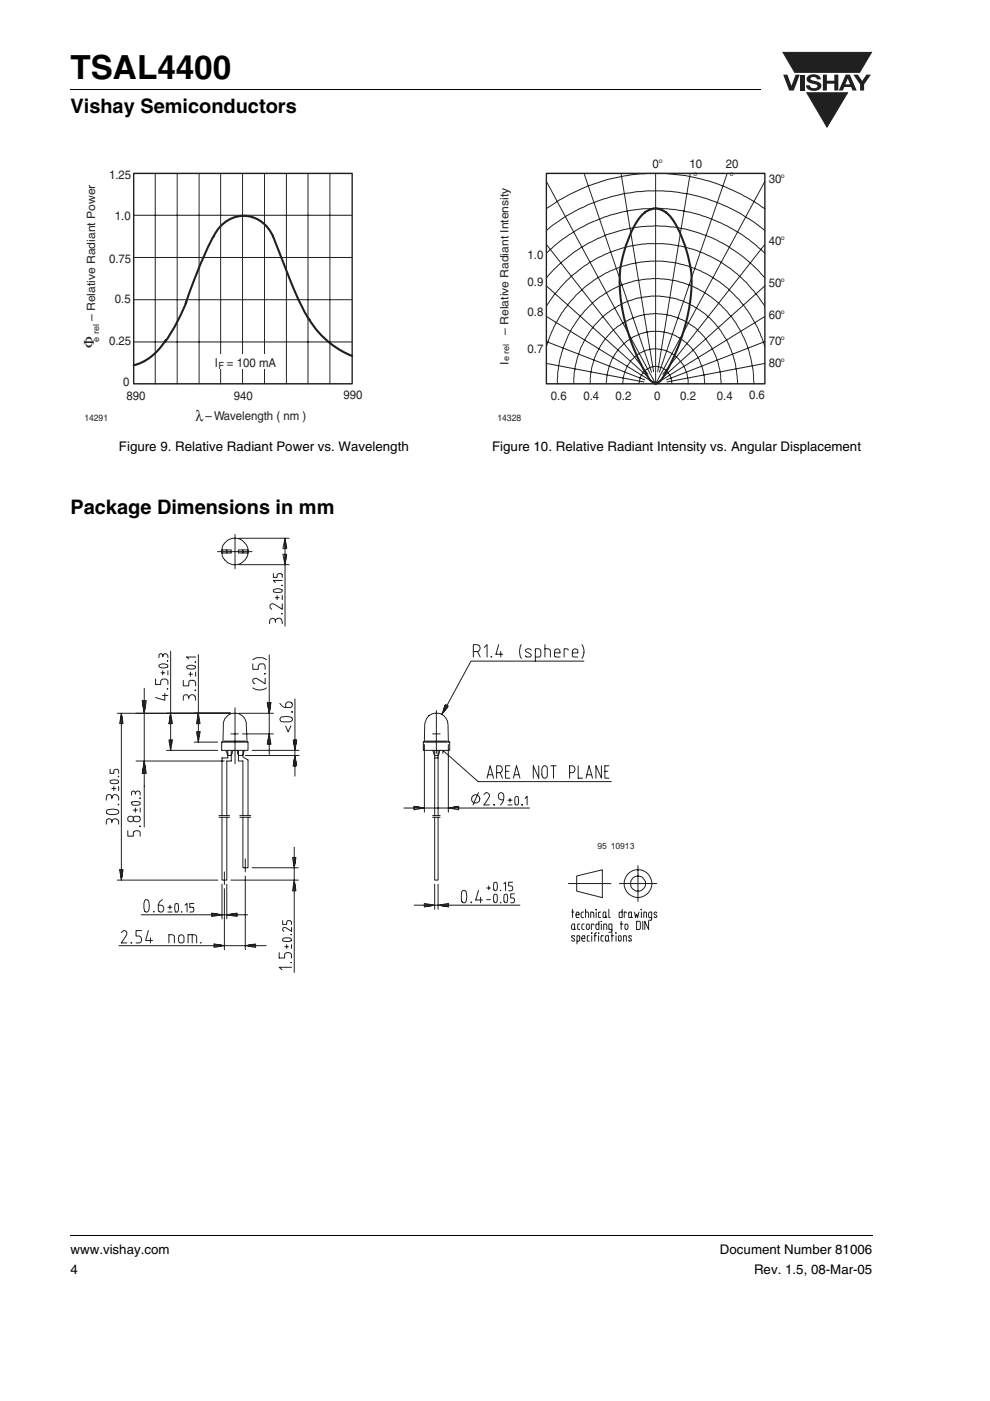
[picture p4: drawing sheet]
<svg xmlns="http://www.w3.org/2000/svg" width="210mm" height="297mm" viewBox="0 0 210 297" stroke-linecap="round" stroke-linejoin="round" font-family="sans-serif">
<path d="M14.9 261.9v.2z" fill="#000"/>
<path d="M14.9 262h170.1" fill="none" stroke="#000" stroke-width=".21"/>
<path d="M165.9 11h19.1v16.1h-19.1z" fill="#fff"/>
<g fill="#231f20">
<path d="M166.1 15.8h.8l.9 2.4 .9-2.4h.9l-1.3 3.4h-1z"/>
<path d="M169.7 15.8h.9v3.4h-.9z"/>
<path d="M171.3 16.1a1.97 1.97 0 0 1 2.6 .3l.1 .4h-.8a.74 .74 0 0 0-.6-.5 .74 .74 0 0 0-.8 .4l.3 .3 .9 .2a1.01 1.01 0 0 1 1.2 1 1.01 1.01 0 0 1-1.1 1 1.62 1.62 0 0 1-2.2-1.1h.8a.9 .9 0 0 0 .8 .6 .9 .9 0 0 0 .8-.4 1.57 1.57 0 0 0-1.5-.7 .86 .86 0 0 1-.7-.6 .86 .86 0 0 1 .2-.9z"/>
<path d="M174.5 15.8h.8v1.3h1.6v-1.3h.9v3.4h-.9v-1.5h-1.6v1.5h-.8z"/>
<path d="M180.9 15.8h1l.9 1.4 .9-1.4h1l-1.5 2.1v1.3h-.8v-1.3z"/>
<path d="M166 11.1h18.8l-2.5 4.2h-13.8z"/>
<path d="M179.3 15.8h.9l1.4 3.4h-.8l-.3-.8h-1.5l-.3 .8h-.9zM179.7 16.7l-.5 1.2h1z"/>
</g>
<path d="M166 11.1h18.8l-2.5 4.2h-13.8z" fill="none" stroke="#231f20" stroke-width=".21"/>
<path d="M171.1 19.7h8.6l-4.4 7.3z" fill="#231f20"/>
<g fill="none" stroke="#231f20" stroke-width=".21">
<path d="M171.1 19.7h8.6l-4.4 7.3zM32.9 36.8v44.6M37.6 36.8v44.6M42.2 36.8v44.6M46.8 36.8v44.6M51.4 36.8v44.6M56.1 36.8v44.6M60.7 36.8v44.6M65.3 36.8v44.6M69.9 36.8v44.6M28.3 45.6h46.3M28.3 54.6h46.3"/>
<path d="M28.3 63.5h46.3M28.3 72.5h46.3"/>
</g>
<path d="M14.9 18.9v.2z" fill="#000"/>
<path d="M14.9 19h146.4" fill="none" stroke="#000" stroke-width=".21"/>
<path d="M28.3 36.8h46.4v44.6h-46.4z" fill="none" stroke="#231f20" stroke-width=".3"/>
<path d="M57.9 50.1a6.7 6.7 0 0 0-5.8-4.3 6.7 6.7 0 0 0-6.3 3.4 95 95 0 0 0-6.4 15.1M57.9 50.1l4.8 12.2 1.6 3.3 1.3 2.2M35.1 72.2a11.5 11.5 0 0 1-6.8 5.2M39.5 64l-2.2 4.8-2.3 3.7M65.5 67.6a18.8 18.8 0 0 0 9.2 7.9" fill="none" stroke="#231f20" stroke-width=".45"/>
<path d="M43.9 75.2h15.2v3.1h-15.2z" fill="#fff"/>
<path d="M136.8 45a13.7 13.7 0 0 0-3.8 6.2l-.9 3-.6 3.1M139 44.2l-1 .2-1.2 .6M139 44.2l1 .2 1.2 .6M141.2 45a13.7 13.7 0 0 1 3.7 6.2l.9 3 .7 3.1M146.5 57.3a39.3 39.3 0 0 1-4.9 20.9l-.4 .8a3.9 3.9 0 0 1-2.2 2.4 3.9 3.9 0 0 1-2.1-2.4 39.9 39.9 0 0 1-5.4-21.7" fill="none" stroke="#231f20" stroke-width=".45"/>
<path d="M115.8 36.8h46.4v44.6h-46.4z" fill="none" stroke="#231f20" stroke-width=".3"/>
<g fill="none" stroke="#231f20" stroke-width=".21">
<path d="M115.8 38.5l23.2 42.9M123.8 36.8l14.3 42.1M131.7 36.8l6.9 42M139 36.8v44.6M146.3 36.8l-6.9 42M154.2 36.8l-14.4 42.1M162.2 38.5l-23.2 42.9M115.8 58.9a30.2 30.2 0 0 1 14-9.5l2-.6a29.7 29.7 0 0 1 18.3 1.3 32 32 0 0 1 12.1 8.8M115.8 53.7a36 36 0 0 1 9.5-6.5l2.3-.9a32.9 32.9 0 0 1 34.6 7.4M115.8 48.9a36.8 36.8 0 0 1 21.4-8.4h3.3a37 37 0 0 1 21.7 8.4M115.8 44.3l2.8-1.9 4.6-2.3a38.9 38.9 0 0 1 14.1-3.3 37.4 37.4 0 0 1 11.6 1.2 43 43 0 0 1 13.3 6.3M115.8 51.8l21.6 27.6"/>
<path d="M162.2 51.8l-21.7 27.6M115.8 73.5l1.6-4 1.7-3.2 1.3-1.8a24.5 24.5 0 0 1 10.8-7.7l2.4-.8 2.5-.5 4.3-.1a24.9 24.9 0 0 1 9.7 2.8l2.6 1.6a24.8 24.8 0 0 1 6.3 6.8l1.7 3 1.5 3.9M115.8 64.9l2.4-3.2a30.1 30.1 0 0 1 4.6-4.5 27.2 27.2 0 0 1 14.5-5.5h3.4a26.3 26.3 0 0 1 9.8 2.6l2.2 1.1a29 29 0 0 1 9.5 9.5M115.8 60.6l21.3 19.1M115.8 77.1l20.7 3.9M115.8 72.4l20.9 8.1M115.8 67.1l23.2 14.3M162.2 77.1l-20.8 3.9M162.2 72.4l-20.9 8.1M162.2 60.6l-21.3 19.1M162.2 67.1l-23.2 14.3M118.2 81.4a24.2 24.2 0 0 1 1.1-7.3l1.1-2.8 .7-1.4a22.2 22.2 0 0 1 7.5-7.8 20.8 20.8 0 0 1 9.7-3h1.4a20.3 20.3 0 0 1 10.9 3.8l1.5 1.1a23 23 0 0 1 4 4.6 23.5 23.5 0 0 1 3.1 7.4l.5 2.7 .1 2.7"/>
<path d="M121.7 81.4v-2.3l.2-1.3 .6-2.1 .6-1.9 1.3-2.5 .9-1.3 2.3-2.7a17.6 17.6 0 0 1 9.3-4.4l3-.1a17.9 17.9 0 0 1 10.5 4.5l2.5 2.9 1.3 2.1 .8 1.8 1 3.4 .4 3.9M125.1 81.4v-1.3l.3-1.8a15.6 15.6 0 0 1 4-7.6 12.9 12.9 0 0 1 5.1-3.4 12.1 12.1 0 0 1 7.3-.4l1 .2a14.3 14.3 0 0 1 5.5 3.2l1 1.1a16 16 0 0 1 3.4 7.4l.2 2.6M128.6 81.4v-.7a10.6 10.6 0 0 1 1.4-5l1.2-1.8 1.1-1a10.6 10.6 0 0 1 5.7-2.6h2l1 .2a8.6 8.6 0 0 1 4.4 2.1l1.3 1.3a13.1 13.1 0 0 1 2.6 5.9l.1 1.6M132 81.4a7.4 7.4 0 0 1 1.4-4.4l1.3-1.4a7.4 7.4 0 0 1 3.7-1.6h1a7.2 7.2 0 0 1 4.1 1.7l.6 .7a8.3 8.3 0 0 1 1.8 4.2v.8M135.5 81.4a3.5 3.5 0 0 1 5-3.3l.2 .1a1.53 1.53 0 0 1 1 .9l.6 1.3 .2 1"/>
</g>
<path d="M14.9 112.4h158.1v128h-158.1z" fill="#fff"/>
<g fill="none" stroke="#231f20" stroke-width=".21">
<path d="M47.1 116.6h1.9v.6h-1.9zM48.1 116.6v.6M49.8 113.3v3.7h-3.7M50.6 116.6h2v.6h-2zM50.7 114.1h10.6M50.7 119.7h10.6M51.5 116.6v.6M53.5 117h-3.7v3.6M60.4 114.3v5.1M60.4 119.7l.4-2.2h-.8l.4 2.2v13M60.4 114.1l.4 2.2h-.8zM60.6 115.1v1.2h-.2h.2"/>
<path d="M60.6 117.5v1.2M33.7 139.4v-.5l.2-.3 .5 .1 .1 .5v-.1a.55 .55 0 0 1 .9-.4l.2 .7M36.2 138.1v13.1M41.5 139.3h-1.9l.4 .4M42.1 138.8v12.4l-.3 2.2h-.1h.7l-.3-2.2-.4 2.2M53.6 139.9l.8-.5h1.3l.8 .5M57.1 138.9v10.1h-.2v1.1M58 121.6v.8h.8v-.5l.2-.3 .8 .2v.6M58 125a1.36 1.36 0 0 1 1.8 .3l-.2 .2-.5 .1a.92 .92 0 0 1-1.1-.3zM58.4 131.9l-.2-.7-.4-.1-.4 .1-.2 .2v.8M58.4 131.6l.5-.5h.4a.95 .95 0 0 1 .5 1.1M58.4 126.7h.8"/>
<path d="M58.8 126.3v.8M59.7 130.1l.1 .1zM59.8 124.1h.1M59.8 128v1.2l-1.8-1.2h-.4l-.3 .2a.7 .7 0 0 0 .3 1M59.8 123.1h-1.8l.4 .4M59.8 126.3v.8M100.4 138.1h.9a.77 .77 0 0 0 .2-1.3l-1.1-.1v2.6M101.2 138.1l.6 1.2M102.7 137.3l.6-.6v2.6M104.1 139.2l.2 .1zM105.7 136.7l-.5 2h1.4M106.2 138.1v1.2"/>
<path d="M110.5 136.7a3 3 0 0 0 0 2.9M112.6 137.8a.68 .68 0 0 0-.6-.3 .68 .68 0 0 0-.6 .5l.1 .2a1.28 1.28 0 0 1 1.1 .8l-.3 .3h-.6l-.3-.3M113.5 139.3l1-.1a1.58 1.58 0 0 0 0-1.5l-1-.1v2.6M115.5 137.6l1.1 .1 .1 .3v1.3M115.5 136.7v2.6M117.6 138.4h1.1l-.2-.7-.3-.1-.5 .1-.1 1.4 .3 .2h.8M120.5 137.8l-.3-.2h-.6v1.7M121.3 138.4h1.2l-.1-.7-.5-.1-.3 .1-.3 .4v1l.3 .2h.9M123.4 136.7l.4 1.2-.1 .9-.3 .8M24.9 151.2h24M25.7 151.7v34.4M25.7 151.2l.4 2.2h-.7z"/>
<path d="M25.9 152v1.4M30.3 148.5h.2v2.3zM30.5 148.5h.2v1.8M30.6 151.2l.4-2.7h-.8l.4 2.7v10.1M30.6 145.9v2.6M33 144v1.1h1.1v-.7a.88 .88 0 0 1 1.5 0v.7M33.8 141a1.36 1.36 0 0 1 1.8 .2l-.1 .2a1.42 1.42 0 0 1-1.8-.1zM34.1 142.6h.8M34.4 147.4h1.2M34.5 142.2v.9M34.9 147v1.5l-1.9-.6M35.3 159.1h10.8"/>
<path d="M35.5 146v.1zM35.5 140v.2zM35.6 142.2v.9M35.8 153.4l.4-2.2 .3 2.2h-.7h.2l.2-2.2v5.7M36 157.8v-.9h.2v2.2M36.4 152.5v.9h-.2M36.5 156.9h-.7l.4 2.2 .3-2.2h-.1v.8M38.9 144.2v1.2h1.1v-.7l.3-.5h.8l.4 .5v.7M39.7 141.3a1.36 1.36 0 0 1 1.8 .2l-.1 .1a1.66 1.66 0 0 1-1.8 0zM40 148.2a.74 .74 0 0 1 .4-.8 .74 .74 0 0 1 .9 .2l.2 .9M40 147.9l-.3-.6h-.5l-.3 .4v.8M40 142.9h.8"/>
<path d="M40.4 142.5v.9M41.2 157.3h4.9M41.3 146.3l.2 .1zM41.4 140.3l.1 .2zM41.5 142.5v.9M42.1 151.2v2.2M42.1 155.2v2.1M42.3 152.5v.9h-.2v1.8h-.3v.8M42.4 155.2h-.7l.4 2.1 .3-2.1h-.1v.8M47 157.3h5.6v1.8h-5.6zM47 157.3l.3-.2 .1-3.5a2.43 2.43 0 0 1 2.4-2.4 2.43 2.43 0 0 1 2.4 2.4l.2 3.6 .2 .1M47.5 157.1h4.6"/>
<path d="M47.9 159.1l.3 .9 .2 .2 .7-.2 .4-.9M48.3 159.1v1.6h-1.2v12.2M49 155.6h1.6M49 159.1v2.2h-.9v11.6M49.8 150.1v11.8M50.3 159.1l.2 .9 .2 .2 .8-.1 .3-1M50.6 159.1v2.2h.9v11.6M50.7 151.2h7.3M51.4 155.6h6.6M51.5 159.1v1.4l1.1 .6v11.8M53.5 159.1h9.9M53.6 145.8l1.2 .5 .9-.1 .8-.4"/>
<path d="M53.6 140.8v1.1h1.2v-.7l.3-.4h.8l.3 .4v.7M56.1 142.8v.1zM56.2 143.8v1.2l-1.6-1a.61 .61 0 0 0-1 .1 .61 .61 0 0 0 .4 .9M56.7 149h.8l-.4 2.2zM56.9 156.8v1h.2v2.2M57.1 149h.2l-.2 2.1zM57.1 151.2v4.4l-.4 2.2h.8l-.4-2.2v2.2h.2v-.8M59.3 149.1a1.73 1.73 0 0 0 1.2 .9M59.6 152l1-.1 1.1 .1 .3 .5-.1 .3a2.77 2.77 0 0 1-2.4 0l-.2-.3zM60.6 153.9l.5 1.3 .6-1.3M60.9 148.9a.68 .68 0 0 1 .9 .2 .68 .68 0 0 1-.1 .9h-1.2l.1-.8zM61.9 150.9l.1 .1z"/>
<path d="M62.3 157.8v-.9h.2v3.3M62.5 148.2v8.7M62.9 156.9h-.7l.3 2.2 .4-2.2h-.1v.9M89.8 157.3h5.6v1.8h-5.6v-1.8l.2-.1 .1-3.6a2.47 2.47 0 0 1 2.4-2.4 2.47 2.47 0 0 1 2.5 2.4l.1 3.5 .3 .2M90 157.9v14.3M90.2 157.1h4.6M91.7 159.1l.5 1.1h.7l.3-1.1M91.7 155.6h1.6M92.2 159.1v13.8M92.5 150.7v9M92.9 159.1v13.8M93.9 159.7v-.6l7.5 6.6h28.2"/>
<path d="M94.4 149.4l.7 .3-1.4 1.8zM94.8 149.6v.5M95.1 157.9v14.3M123.8 140.2h-23.9l-5.1 9.4-.2-.1v.9l-.3 .3v-1.1l-.2 .7v.6M22.7 171.8l1.1-.3 1.1 .2 .3 .3v.3a2.34 2.34 0 0 1-2.5 .2l-.2-.4zM23.3 163.1v.9h.8l.1-.8 .4-.1 .5 .1 .1 .8M23.4 165.5l.2-.1a1.47 1.47 0 0 1 1.6 .3l-.1 .2a1.35 1.35 0 0 1-1.8-.1zM23.7 174.4l.3-.7a.78 .78 0 0 1 1.2 .4v.6M23.7 174.2l-.1-.5-.5-.1-.4 .1-.2 1M23.7 169.4l.1-.4-.2-.4-.7-.1-.2 .1-.2 .5v.5M23.7 167.2h.9M23.8 169l.4-.5a.86 .86 0 0 1 1 .5v.6"/>
<path d="M24.1 166.7v.9M25 170.6l.2-.1v.2zM25.2 164.6l-.1 .1zM25.2 166.7v.9M27.1 176.1v1.2h1.2v-.7a.81 .81 0 0 1 .7-.5 .81 .81 0 0 1 .7 .5v.7M27.4 173.1l.8 .1 .1 .7-.3 .3a.66 .66 0 0 1-.9-.3v-.5zM27.9 168.6v-.6l.4-.3 .3 .1 .1 .5 .1-.5 .4-.1 .4 .1 .1 .8M28 170a2.18 2.18 0 0 1 1.7 .2v.3a2.19 2.19 0 0 1-1.7 .2l-.1-.3zM28.3 171.8h.8M28.4 173.2l.2-.1h.8l.3 .3v.5a.81 .81 0 0 1-.8 .3 .81 .81 0 0 1-.6-.6zM28.7 171.3v.9M28.8 161.3h18.8"/>
<path d="M29.6 175.1l.1 .1zM29.7 169.3h.1M29.7 171.3v.9M30.3 163v1h-.1l.4-2.7 .4 2.7h-.8M30.5 161.7v2.3h-.2M30.6 164v11.3M30.7 162.3v1.7M46.4 172.9h2.3M46.4 173.3h2.3M47.1 173.3v13.3h1v-13.3M50.8 172.9h2.4M50.8 173.3h2.4"/>
<path d="M51.5 173.3v10.7h1.1v-10.7M52 160.2h11.4M62.4 179.6v2.2M62.5 160.2l-.2 2.2h-.1h.7l-.4-2.2-.3 2.2M62.5 160.2v4.4M62.8 161.4v1h-.3M85.6 171.3h2.2M87.8 171l2.2 .3-2.2 .4zM88.8 171.1h-1v.2h2M90 171.3h5.1M91.7 172.9h1.6M91.7 173.3h1.6"/>
<path d="M92.2 173.3v13.3h.7v-13.3M92.2 160.7h.7M95.1 171.3l2.1-.3v.7zM96.2 171.1h1v.2h-2M97.2 171.3h15.1M101.5 168l-1.2 2.7M102.6 168.5l.1-.2a.48 .48 0 0 1 .8-.1l.3 .3v.3l-1.2 1.9h1.2M103.3 165l.6-2.6 .7 2.6M103.5 164.3h.9M104.8 170.6h-.2l.2 .1M105.3 163.8h.8a.83 .83 0 0 0 0-1.4h-.8v2.6M106 163.8l.5 1.2"/>
<path d="M106.7 169.6a.78 .78 0 0 1-1-.9 .59 .59 0 0 1 .5-.7 .59 .59 0 0 1 .6 .7 2.21 2.21 0 0 1-.7 2M107.2 163.5h.7M107.7 170.7h.9M107.7 169.6h.9M108.1 162.4h-.9v2.6h.9M108.1 169.3v.8M108.9 165l.6-2.6 .7 2.6M109.1 164.3h.9M109.4 168.9l.3-.1a1.61 1.61 0 0 1 0 1.9h-.3a1.76 1.76 0 0 1 0-1.8zM110.7 170.6v.1M111.3 169.3l.5-.5v1.9M114.2 162.4v2.6l-1.1-2.6v2.6"/>
<path d="M115.3 162.4h.4l.3 .5v1.8l-.3 .3h-.4a1.99 1.99 0 0 1-.3-2.3zM116.8 162.4h1.1M117.4 162.4v2.6M120.8 163.8h.7a.83 .83 0 0 0 0-1.4h-.7v2.6M122.6 162.4v2.6h.9M124.2 165l.7-2.6 .7 2.6M124.5 164.3h.9M127.5 162.4v2.6l-1.1-2.6v2.6M128.2 163.5h.7M129.1 162.4h-.9v2.6h.9M24.9 186.6h21.3M25.4 184.4h.7l-.4 2.2z"/>
<path d="M25.7 184.4h.2v1.5M25.7 197.7l.3-.3a.51 .51 0 0 1 .5-.1 .51 .51 0 0 1 .4 .4l-.2 .7-1 1.5h1.2M27.8 199.8l.2 .1zM29.9 194h16.7M30 197.3h-1.2v1.2h.8a.81 .81 0 0 1 .4 .7 .81 .81 0 0 1-.4 .7h-.8M30.9 190.7h.3a2.19 2.19 0 0 1 0 2.7h-.3a2.35 2.35 0 0 1-.2-2.5zM31.5 197.3l-.6 2.1h1.4M31.9 198.8v1.1M32.5 193.2l.2 .2zM33.6 191.8l.1 .1a.79 .79 0 0 1 1 .6l-.2 .7-.6 .2-.2-.2-.1-.4zM34.4 190.7l-.5 .5-.3 .6M35.6 192.4h.9"/>
<path d="M35.6 193.4h.9M35.8 199.9v-1.7h.7l.5 .3v1.4M36 191.9v.9M37.1 191.7l.3-.1 .4 .1a2.2 2.2 0 0 1-.2 1.7h-.3a2.2 2.2 0 0 1-.2-1.7zM38 198.4a.58 .58 0 0 1 .6-.2 .58 .58 0 0 1 .4 .4v1l-.4 .3-.6-.1a1.39 1.39 0 0 1 0-1.4zM38.5 193.4h.1M39.2 191.9l.5-.3v1.8M39.9 199.9v-1.7h1.3l.3 .1 .2 .3v1.3M40.8 198.2v1.7M41.1 191.6h-.9v.8h.8l.1 .4-.1 .5-.8 .1M42.6 199.9h.1M44.9 193.6l2.2 .4-2.2 .3z"/>
<path d="M44.9 193.8h1.2M47.1 194h1l2.2-.4v.7l-2.2-.3M47.1 187.5v7.3M47.6 184.9v2.6M47.6 188.4v13M48.1 187.5v7.3M49 186.6h14.3M49 193.8h1.3v.2h-1.8M50.3 194h2.2M52 182.1v2.8M52 185.7v15.7M53.5 184h9.8"/>
<path d="M59.9 195.2v.8h.9v-.5l.2-.3h.5l.3 .3v.5M60.1 198.9a2.06 2.06 0 0 1 1.6 .1v.4a1.66 1.66 0 0 1-1.8-.1zM61.7 198.1l.1 .1zM61.8 196.6v.8l-1.4-.8-.3 .1-.2 .3 .3 .4M62.3 187.2l.1 19M62.4 184l.4-2.2h-.8l.4 2.2v2.6l.4 2.3h-.8l.4-2.3M62.5 183.2v-1.4h-.2v1.7M62.5 187.5v1.4M87.8 191.9h2.2M90 191.6l2.2 .3-2.2 .4zM91.6 191.8h-1.6v.3h1.4M92.2 187.5v5.3"/>
<path d="M92.2 191.9h.7M92.9 191.9l2.2-.3v.7zM92.9 187.5v5.3M93.4 191.8h1.7v.3h-1.4M95.1 191.9h15.1M98.2 188.8h.3a2.19 2.19 0 0 1 0 2.6l-.5-.1a3 3 0 0 1-.1-2.2zM99.9 191.3v.1l.1-.1M101.5 188.8l-.6 2h1.4M101.9 190.2v1.2M103.2 188.3h.8M103.2 190.7h.8M103.6 187.8v.8"/>
<path d="M104.7 187.2l.3-.2 .4 .2a1.93 1.93 0 0 1-.2 1.6h-.3a1.93 1.93 0 0 1-.2-1.6zM104.7 189.7l.3-.1 .4 .1a1.93 1.93 0 0 1-.2 1.6h-.3a1.93 1.93 0 0 1-.2-1.6zM106.2 188.8h.1M106.2 191.3v.1M106.8 187.4l.4-.4v1.9M106.9 189.7l.3-.1 .3 .1a1.93 1.93 0 0 1-.1 1.6h-.4a1.93 1.93 0 0 1-.1-1.6zM108.7 187h-.9v.8l.8 .1 .1 .4-.1 .5-.8 .1M109.1 189.5h-.8v.9h.5l.3 .2v.6l-.3 .2h-.5M120.5 187.3h9M121.2 193.4h.5M121.4 192.8v1.7M121.8 198.5v-.1l-.6 .1 .6 .6v.4l-.3 .1-.3-.3"/>
<path d="M121.8 196.8l-.2 .3-.4-.2v-.6l.2-.4h.4v1l.2 .2M122.1 194h.7v-.4l-.2-.2-.3 .1a.83 .83 0 0 0 0 1h.5M122.3 185.7l5.4-1.3v5.9l-5.4-1.4zM122.3 199.6l.6-.2v-.9l-.1-.1h-.5v1.7M122.9 195.9h-.3l-.1 .2v.8l.4 .2M123.4 199h.6l-.1-.5h-.4l-.1 .8 .2 .3h.4M123.7 193.4h-.3l-.2 .3 .2 .8h.3M123.9 195.9h-.4l-.1 .3v.7l.5 .2M124.2 193.4l.5 .1 .1 1M124.2 192.8v1.7M124.5 195.9l.5 .2v.8l-.3 .2-.3-.2a.75 .75 0 0 1 .1-1zM125 198.4h-.4l-.1 .1v.9l.5 .2"/>
<path d="M125.2 194.5v-1.1l.6 .1 .1 1M125.5 197.7v.2zM125.5 198.4v1.2M125.9 196.1l-.1-.2h-.4v1.2M126 198.4h.5M126.4 192.8v.1zM126.4 193.4v1.1M126.5 197.7l-.4 .3v1.6M126.9 197.7l.1 .2zM126.9 198.4v1.2M127 195.3v1.8h-.4l-.3-.3v-.6l.2-.3h.5M127.3 193.4l-.4 .1v.9l.1 .1h.3"/>
<path d="M127.5 195.3h.1M127.5 195.9v1.2M127.9 198.4h-.3l-.2 .3 .1 .7 .4 .2M128 197.1v-1.2h.5l.2 .3v.9M128.4 194.4v-1h-.4l-.1 .2v.9h.5v-.3v.3h.3M129 199.3v-.9l-.6 .1v.9l.4 .2 .2-.3 .2 .3M129.1 192.8v1.6l.3 .1M129.6 198.4h.5M129.7 197.1l-.6-.2 .1-1h.5v1.5l-.2 .3h-.4M129.7 197.7v1.9M130.6 197.7l-.1 .2zM130.6 198.4v1.2"/>
<path d="M131.3 198.4h.3l.1 .2v.7l-.3 .3-.3-.3v-.7zM131.3 187.3h8M131.6 195.9h.5M131.7 195.3v1.8M131.9 192.8v1.7h-.6v-1l.6-.1M132.2 199.6v-1.2h.5l.1 .1v1.1M132.6 196l.3-.1a.67 .67 0 0 1-.2 1.2l-.2-.2zM132.8 193.6l-.1-.2h-.3v1.1M133.9 198.5l-.1-.1h-.4l-.1 .1 .4 .5a.29 .29 0 0 1 0 .5 .29 .29 0 0 1-.4-.2M133.9 194.4v-1h-.5l-.1 .2 .1 .9h.4l.1-.3 .1 .3h.1M134.5 193.4l.3 1.1 .2-.7 .2 .7 .3-1.1M135 195.3h.6l.2 .3v1.3l-.2 .2h-.6z"/>
<path d="M135.3 183.5v7.6M135.9 192.8l.1 .1zM136 193.4v1.1M136.3 195.3v1.8M136.5 194.5v-1.1l.6 .1v1M137.5 195.3v1.8l-.8-1.8v1.8M138.2 194.5h-.5l-.2-.3v-.5l.3-.3h.4v1.6l-.1 .1h-.6M139.3 193.6l-.3-.2h-.3v.4l.4 .2 .2 .4-.3 .1-.3-.1M25.2 200.5l21.7 .1M45.4 200.1l2.2 .4-2.2 .4zM45.4 200.4h1.5M47.6 200.5h4.4"/>
<path d="M52 200.5l2.2-.4v.8zM52.7 200.4h1.5v.2h-1.5M54.2 200.5h2.2M59.2 202v1.1h1.2v-.7a.81 .81 0 0 1 .7-.5 .81 .81 0 0 1 .7 .5v.7M60.4 200.7h.8M60.8 200.3v.8M61.7 204.1h.1zM61.8 205.1h-2.6l.6 .5M61.8 200.3v.8"/>
<circle cx="49.8" cy="116.9" r="2.82"/>
<circle cx="100.8" cy="169.4" r=".88"/>
<circle cx="135.2" cy="187.3" r="1.61"/>
<circle cx="135.3" cy="187.3" r="2.92"/>
</g>
<text font-size="7" x="14.9" y="16.7">TSAL4400</text>
<g font-size="4.2">
<text x="14.9" y="24">Vishay Semiconductors</text>
<text x="14.9" y="108.9">Package Dimensions in mm</text>
</g>
<text font-size="3.2" fill="#231f20" x="41.5" y="89.2">λ</text>
<text font-size="3" fill="#231f20" x="19.9" y="73.7" transform="rotate(-90 19.9 73.7)">Φ</text>
<g font-size="2.8">
<text x="25.2" y="95.7">Figure 9. Relative Radiant Power vs. Wavelength</text>
<text x="104.4" y="95.7">Figure 10. Relative Radiant Intensity vs. Angular Displacement</text>
<text x="14.9" y="265.9">www.vishay.com</text>
<text x="152.7" y="265.9">Document Number 81006</text>
<text x="14.9" y="270.1">4</text>
<text x="159.9" y="270.1">Rev. 1.5, 08-Mar-05</text>
</g>
<g font-size="2.6" fill="#231f20">
<text x="138.4" y="35.5">0°</text>
<text x="146.2" y="35.5">10</text>
<text x="153.9" y="35.5">20</text>
<text x="23.1" y="37.9">1.25</text>
<text x="147" y="38.4">°</text>
<text x="154.7" y="38.4">°</text>
<text x="163" y="38.7">30°</text>
<text x="24.3" y="46.6">1.0</text>
<text x="163" y="51.9">40°</text>
<text x="23.1" y="55.7">0.75</text>
<text x="111.9" y="54.9">1.0</text>
<text x="24.3" y="64.3">0.5</text>
<text x="111.9" y="60.6">0.9</text>
<text x="163" y="60.8">50°</text>
<text x="111.9" y="67.1">0.8</text>
<text x="163" y="67.7">60°</text>
<text x="23.1" y="73.2">0.25</text>
<text x="45.6" y="77.7">I</text>
<text x="48.1" y="77.7">= 100 mA</text>
<text x="111.9" y="74.9">0.7</text>
<text x="163" y="73.2">70°</text>
<text x="163" y="77.7">80°</text>
<text x="26.1" y="81.9">0</text>
<text x="26.8" y="84.8">890</text>
<text x="43.6" y="89.1">– Wavelength ( nm )</text>
<text x="49.5" y="84.8">940</text>
<text x="72.9" y="84.5">990</text>
<text x="116.8" y="84.8">0.6</text>
<text x="123.7" y="84.8">0.4</text>
<text x="130.5" y="84.8">0.2</text>
<text x="138.7" y="84.8">0</text>
<text x="144.2" y="84.8">0.2</text>
<text x="152" y="84.8">0.4</text>
<text x="158.8" y="84.5">0.6</text>
</g>
<g font-size="2.4" fill="#231f20">
<text x="20.2" y="68.1" transform="rotate(-90 20.2 68.1)">– Relative Radiant Power</text>
<text x="107.8" y="71" transform="rotate(-90 107.8 71)">– Relative Radiant Intensity</text>
<text x="107.8" y="77.4" transform="rotate(-90 107.8 77.4)">I</text>
</g>
<text font-size="2.1" fill="#231f20" x="46.3" y="78.2">F</text>
<g font-size="1.9" fill="#231f20">
<text x="17.9" y="89.2">14291</text>
<text x="105.5" y="89.2">14328</text>
</g>
<g font-size="1.8" fill="#231f20">
<text x="21" y="72.4" transform="rotate(-90 21 72.4)">e rel</text>
<text x="108" y="76.6" transform="rotate(-90 108 76.6)">e rel</text>
<text x="126.7" y="180.1">95 10913</text>
</g>
</svg>
